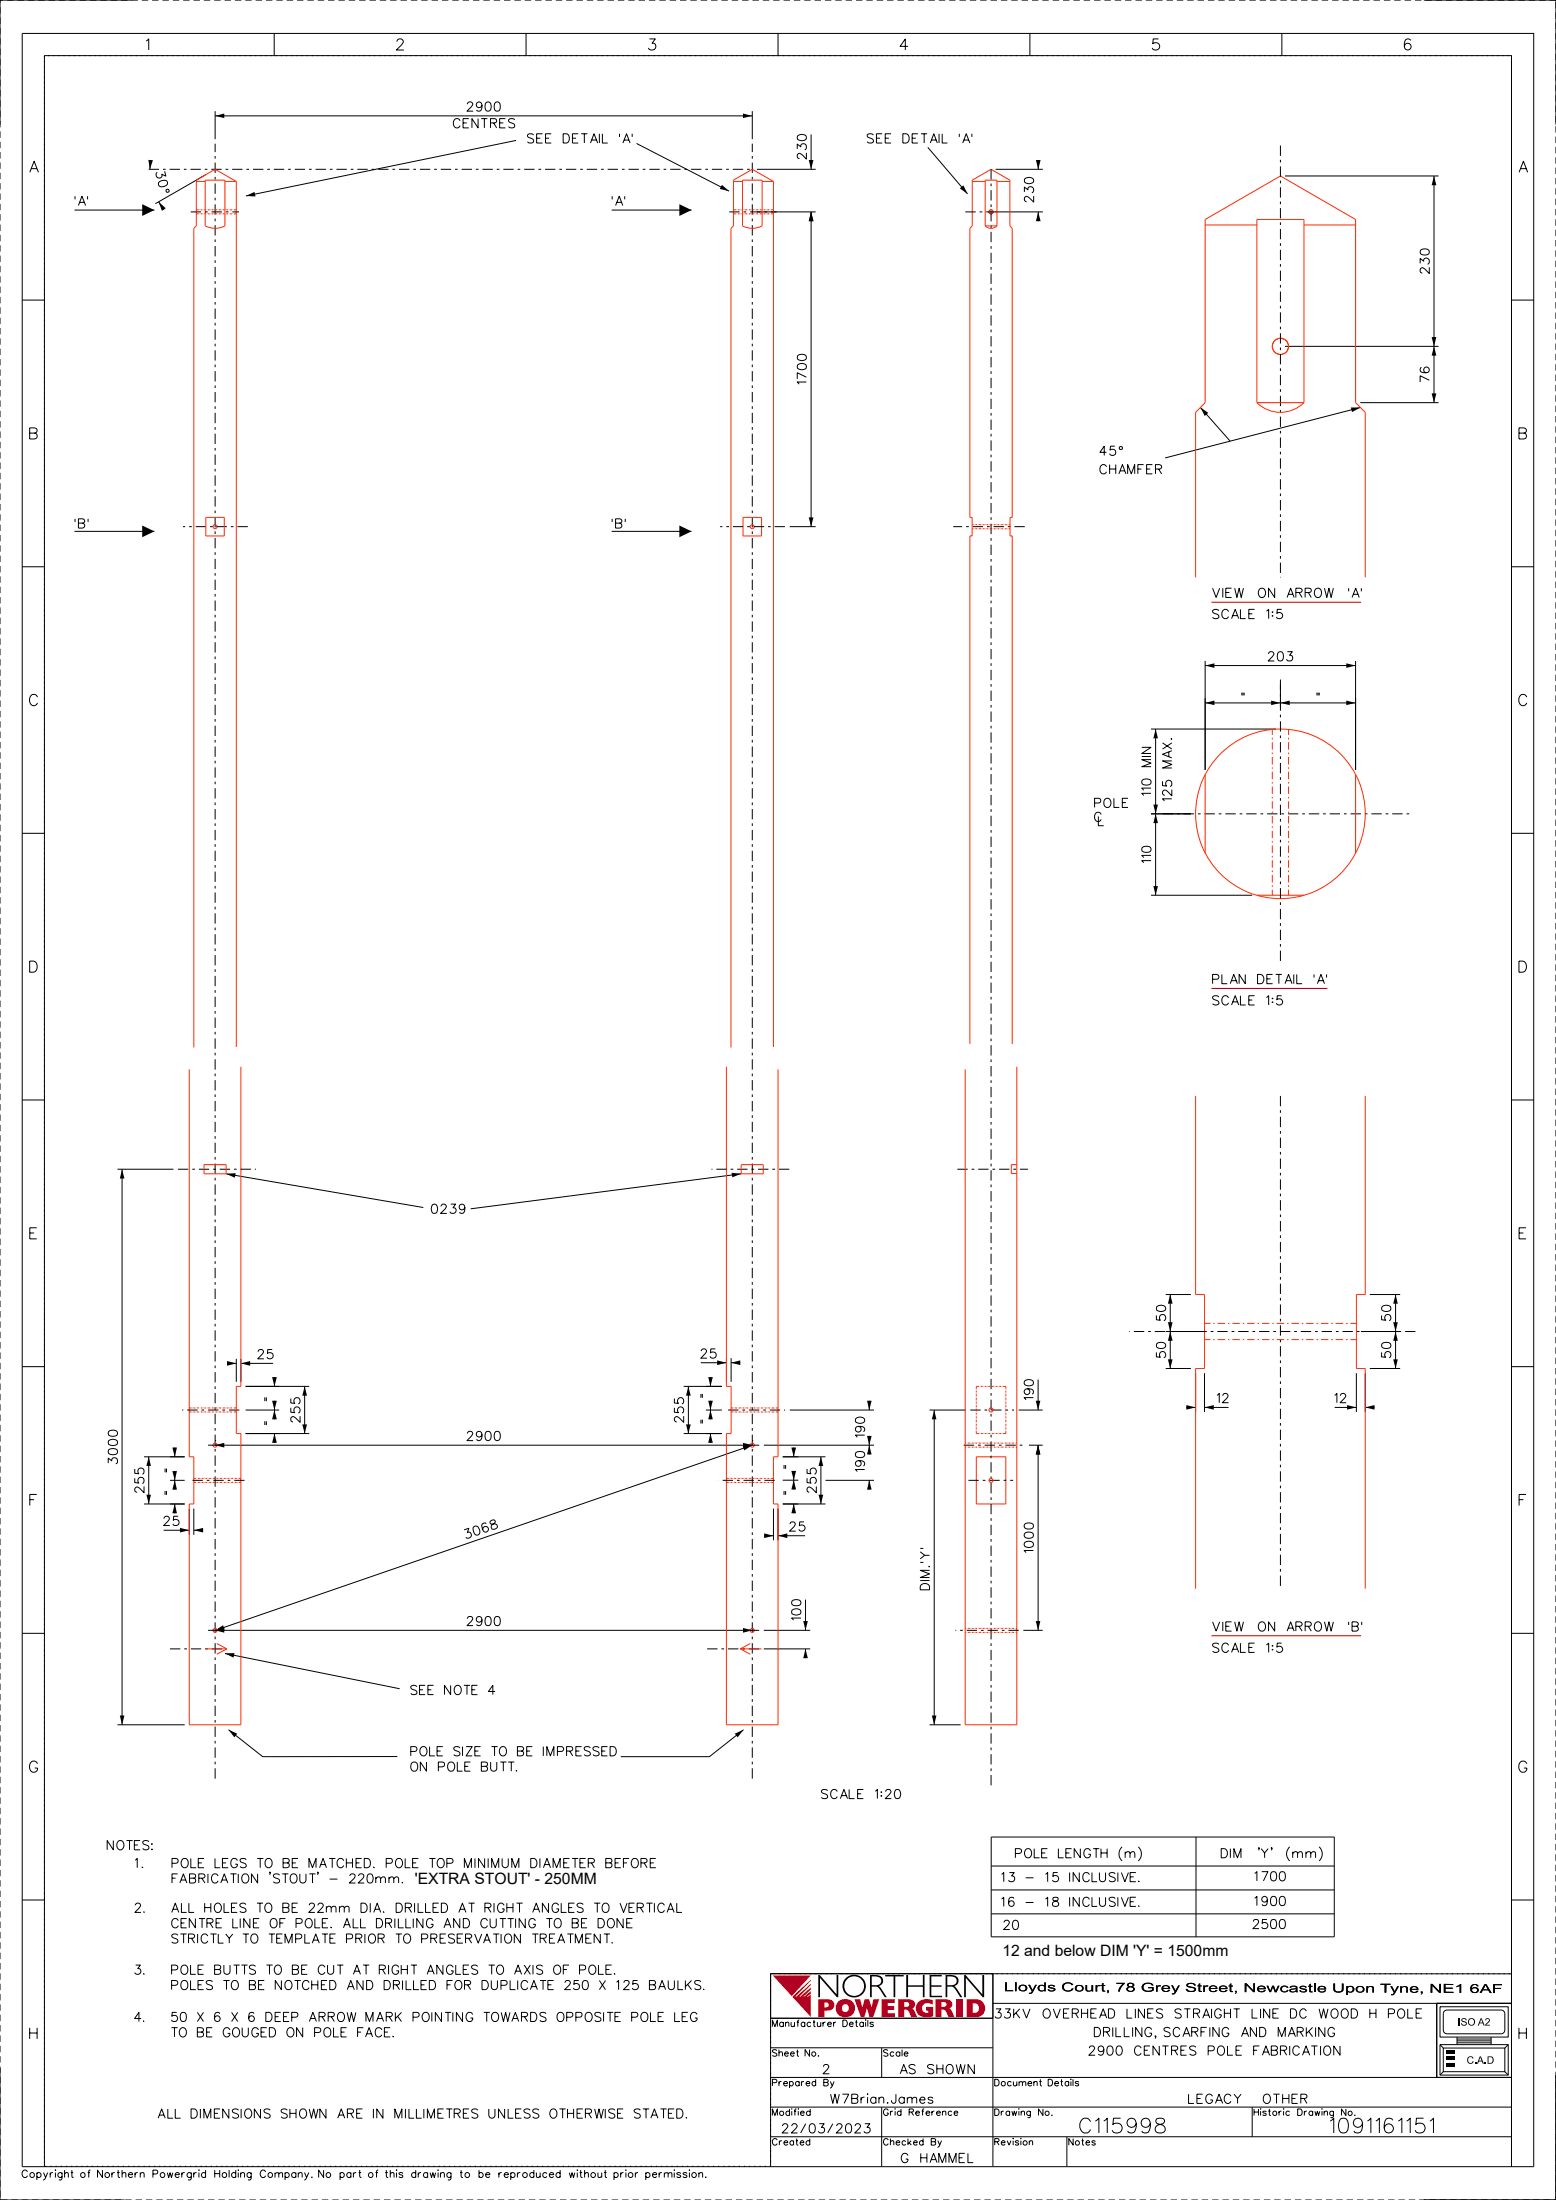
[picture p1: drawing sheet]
<svg xmlns="http://www.w3.org/2000/svg" width="420mm" height="594mm" viewBox="0 0 420 594" stroke-linecap="round" stroke-linejoin="round" font-family="sans-serif">
<g fill="none" stroke="#000" stroke-width=".27">
<path d="M6 9h408v576h-408zM35.7 0h-35.7v33.6M74 9v6M142 9v6M210 9v6M278 9v6M346 9v6M384.3 0h35.7v33.6M58.1 30v7.6M58.1 31.3h145M139.3 37.9l-72.9 15M171.8 38.7l25 12.9"/>
<path d="M203.1 30v7.6M218.9 36.3v9.4M250.4 39.8l10.8 12.5M20.1 56.7h21.6M40.6 43.2l-.1 2.5M42.8 54.5l1.4 2.1M55.5 47.2l-13.6 7.8M165.1 56.7h21.6M204.3 57.2h15.9M204.3 45.7h15.9M218.9 57.2v85M268.7 57.2h12.8"/>
<path d="M268.7 45.7h12.8M280.2 43.2v2.5M280.2 57.2v2.5M346.9 47.5h41.4M387.1 47.5v61.2M6 81h6M346.9 93.5h41.4M408 81h6M324 110l8 9.1M367.2 108.7h21.1M367.2 110l-52.7 13.6M6 153h6"/>
<path d="M20.1 143.5h21.6M165.1 143.5h21.6M213.1 142.2h7.1M408 153h6M325.3 178.5v29.4M325.3 179.7h40.6M365.9 178.5v29.4M310.7 196.8h33.6M311.9 196.8v44.9M325.3 189.8h40.6M345.6 184.7v6.3M310.7 219.7h10.8"/>
<path d="M6 225h6M408 225h6M310.7 241.7h27.3M6 297h6M408 297h6M31.7 315.7h15.1M32.9 315.7v150M61 316.9l53.3 9.1M200.1 316.9l-73.1 9.5M314.6 359.5h9.2M314.6 349.5h6.9M315.9 349.5v20"/>
<path d="M367.3 359.5h10.6M369.7 349.5h8.2M376.7 349.5v20M6 369h6M61.3 368.1h2.5M63.8 366.9v6.2M65 368.1h8.7M65 366.9v6.2M66.3 374.3h17.2M74.1 371.8v2.5M74.1 378.2v5M82.2 374.3v12.8"/>
<path d="M184.5 374.3h10.3M185.8 374.3v12.8M189.2 367.9h6.9M191.8 371.8v2.5M191.8 378.2v5M196.1 366.7v6.4M197.3 366.7v6.4M197.3 367.9h2.5M234.6 378.2v2.5M280.2 372.5v8.2M314.6 369.5h6.9M322.7 370.8v10.4"/>
<path d="M325.1 370.8v10.4M366.1 370.8v10.4M368.5 370.8v10.4M369.7 369.5h8.2M408 369h6M38.9 393.3h10.9M40.1 393.3v12.8M45.9 399.7h3.9M47.2 390.8v2.5M47.2 397.2v5M58.1 388.9h.1M58.1 390.2h145l-145 50"/>
<path d="M66.3 380.7h9.1M66.3 387.1h17.2M74.1 387.1v2.5M184.5 387.1h10.3M190.5 380.7h4.3M191.8 387.1v2.5M203 388.9h.1M203.4 391.4h.1M206.2 390.2h29.7M211.3 399.7h4.2M211.3 393.3h11.5M213.2 380.7h22.7"/>
<path d="M214.2 390.8v2.5M214.2 397.2v5M221.6 393.3v12.8M222.8 399.7h13.1M234.6 387.7v5M234.6 399.7v2.5M250.9 380.7h9.8M252.2 380.7v85M275 380.7h6.4M277.7 390.2h3.7M280.2 390.2v50M320.2 380h2.5"/>
<path d="M325.1 380h6.5M360.3 380h5.8M368.5 380h2.5M38.9 406.1h10.9M44.2 413.2h6.9M47.2 406.1v2.5M51.1 407.3v7.1M52.3 413.2h2.5M52.3 407.3v7.1M206.3 414.6h2.5M208.8 407.3v8.6M210 407.3v8.6"/>
<path d="M210 414.6h7.3M211.3 406.1h11.5M214.2 406.1v2.5M58.1 438.9v.1M203.1 438.9v.1M217.4 431.9v8.3M6 441h6M58.1 440.2h145M58.5 441.4h.1M60.7 446.4l47.2 9.6M206.2 440.2h12.5M206.2 445.2h12.5"/>
<path d="M217.4 445.2v2.5M276.2 440.2h5.2M408 441h6M31.7 465.7h18.1M61.7 467l9.2 7.3h36.3M200.7 467l-9.2 7.3h-23.9M250.9 465.7h8.4M267.5 496h92.7v27h-92.7zM302.9 498.6a2.62 2.62 0 0 0 0 3.9M307.3 498.6a2.62 2.62 0 0 1 0 3.9M322.8 496v27M340.4 499.1l.9 1.2 1-1.2"/>
<path d="M343.4 499h-.3h.3l-.3 .6M348.1 498.6a2.54 2.54 0 0 0 0 3.9M356.1 498.6a2.54 2.54 0 0 1 0 3.9M6 513h6M73 505.6h-.3l.1-.1 .2 .1-.3 .6M85.9 505.6h-.2l.1-.1 .1 .1-.2 .6M267.5 503.8h92.7M267.5 510.3h92.7M267.5 516.7h92.7M341.3 500.3v1.3M408 513h6M208 532.9h60v12h-60z"/>
<path d="M268 532.9v52M0 558.3v35.7h33.7M208 544.9h60M208 552.9h60M233.6 545.3v.2zM233.6 546v1.2M238 552.9v8M268 540.9h140M387.8 540.9h20.2v20h-20.2zM388.7 541.8h18.4v8.2h-18.4zM388.7 552.1h18.4v8.2h-18.4zM388.7 552.1l.9 .9"/>
<path d="M389.6 553h16.6v6.4h-16.6zM389.6 559.4l-.9 .9M389.9 543l.7-.3h14.6a1.02 1.02 0 0 1 1 1v4.4a1.02 1.02 0 0 1-1 1h-14.6a1.02 1.02 0 0 1-1-1v-4.4zM393.3 550v2.1M393.3 550.5h9.2M393.3 551.6h9.2M393.3 551h9.2M402.5 550v2.1M406.2 559.4l.9 .9M407.1 552.1l-.9 .9M208 560.9h200M208 568.9h200"/>
<path d="M208 576.9h200M213.7 569.3v.2zM213.7 570v1.2M215.5 569.3v.2zM215.5 570v1.2M234.2 565.3v.2zM234.2 566.2v1.7M238 568.9v16M241.5 569.4h.2zM241.6 570v1.2M273.5 577.3v.2zM273.5 578v1.2"/>
<path d="M274.9 569.4h.2zM275 570v1.2M275.6 577.3v.2zM275.6 578v1.2M288 576.9v8M289 561.4h.1zM289.1 562v1.2M338 568.9v8M340.3 569.3v.2zM340.3 570v1.2M346.5 569.3v.2zM346.5 570v1.2"/>
<path d="M356.7 569.4h.2zM356.8 570v1.2M420 560.3v33.7h-35.7M14.9 585.9h.2zM15 586.6v1.3M53.7 585.9v.1zM53.7 586.6v1.3M64.2 585.9h.2zM64.3 586.6v1.3M106.9 585.9h.2zM107 586.6v1.3M118.1 585.9h.2z"/>
<path d="M118.3 586.6v1.3M155.7 585.9h.2zM155.8 586.6v1.3M168.8 585.9h.2zM168.9 586.6v1.3M182 585.9v.1zM182 586.6v1.3M186 585.9h.2zM186.1 586.6v1.3M208 584.9v-52h200v52.1v-570h-396v570"/>
</g>
<g fill="#000">
<path d="M58.1 31.3l2.4-.7v1.3zM200.6 30.6l2.5 .7-2.5 .6zM38.4 55.1l3.3 1.6-3.3 1.6zM40 43.2h1.3l-.8 2.5zM42.8 54.5l1.9 1.7-1 .7zM66.4 52.9l2.3-1.1 .3 1.3zM183.4 55.1l3.3 1.6-3.3 1.6zM194.9 49.9l1.9 1.7-2.5-.6zM218.9 57.2l.7 2.5h-1.3zM218.3 43.2h1.3l-.7 2.5zM259.1 50.9l.9-.8 1.2 2.2zM280.2 57.2l.7 2.5h-1.3z"/>
<path d="M279.6 43.2h1.3l-.7 2.5zM387.1 47.5l.6 2.5h-1.3zM387.1 93.5l.6 2.5h-1.3zM386.4 91h1.3l-.6 2.5zM324 110l2.1 1.5-.9 .8zM364.6 110h2.6l-2.3 1.3zM386.4 106.2h1.3l-.6 2.5zM218.3 139.7h1.3l-.7 2.5zM38.4 141.9l3.3 1.6-3.3 1.6zM183.4 141.9l3.3 1.6-3.3 1.6zM363.4 179.1l2.5 .6-2.5 .6zM311.9 196.8l.7 2.5h-1.3z"/>
<path d="M325.3 189.8l2.5-.6v1.2zM325.3 179.7l2.5-.6v1.2zM343.1 189.2l2.5 .6-2.5 .6zM345.6 189.8l2.5-.6v1.2zM363.4 189.2l2.5 .6-2.5 .6zM311.3 217.2h1.3l-.7 2.5zM311.9 219.7l.7 2.5h-1.3zM311.3 239.2h1.3l-.7 2.5zM32.9 315.7l.7 2.5h-1.3zM61 316.9l2.6-.1-.2 1.2zM197.5 316.6l2.6 .3-2.4 1zM315.9 349.5l.6 2.5h-1.3z"/>
<path d="M315.2 357h1.3l-.6 2.5zM376.7 349.5l.6 2.5h-1.2zM376.1 357h1.2l-.6 2.5zM61.3 367.5l2.5 .6-2.5 .7zM65 368.1l2.5-.6v1.3zM73.4 378.2h1.3l-.6 2.5zM73.4 371.8h1.3l-.6 2.5zM82.2 374.3l.7 2.5h-1.3zM185.8 374.3l.6 2.5h-1.2zM191.2 378.2h1.2l-.6 2.5zM191.2 371.8h1.2l-.6 2.5zM193.6 367.3l2.5 .6-2.5 .7z"/>
<path d="M197.3 367.9l2.5-.6v1.3zM234 378.2h1.3l-.7 2.5zM279.6 378.2h1.2l-.6 2.5zM315.9 359.5l.6 2.5h-1.3zM315.2 367h1.3l-.6 2.5zM320.2 379.4l2.5 .6-2.5 .6zM363.6 379.4l2.5 .6-2.5 .6zM376.7 359.5l.6 2.5h-1.2zM376.1 367h1.2l-.6 2.5zM40.1 393.3l.6 2.5h-1.2zM46.5 397.2h1.3l-.6 2.5zM46.5 390.8h1.3l-.6 2.5z"/>
<path d="M58.1 390.2l2.4-.6v1.2zM74.1 387.1l.6 2.5h-1.3zM74.1 380.7l.6 2.5h-1.3zM81.6 384.6h1.3l-.7 2.5zM185.2 384.6h1.2l-.6 2.5zM191.8 387.1l.6 2.5h-1.2zM191.8 380.7l.6 2.5h-1.2zM200.5 390.4l2.6-.2-2.2 1.4zM200.6 389.6l2.5 .6-2.5 .6zM213.6 397.2h1.3l-.7 2.5zM213.6 390.8h1.3l-.7 2.5zM221.6 393.3l.6 2.5h-1.3z"/>
<path d="M234.6 390.2l.7 2.5h-1.3zM234 387.7h1.3l-.7 2.5zM252.2 380.7l.6 2.5h-1.3zM280.2 390.2l.6 2.5h-1.2zM325.1 380l2.5-.6v1.2zM368.5 380l2.5-.6v1.2zM39.5 403.6h1.2l-.6 2.5zM47.2 406.1l.6 2.5h-1.3zM47.2 399.7l.6 2.5h-1.3zM48.6 412.5l2.5 .7-2.5 .6zM52.3 413.2l2.5-.7v1.3zM206.3 414l2.5 .6-2.5 .7z"/>
<path d="M210 414.6l2.5-.6v1.3zM214.2 406.1l.7 2.5h-1.3zM214.2 399.7l.7 2.5h-1.3zM220.9 403.6h1.3l-.6 2.5zM234.6 399.7l.7 2.5h-1.3zM58.1 440.2l2.1-1.4 .4 1.2zM200.6 439.6l2.5 .6-2.5 .6zM216.8 437.7h1.3l-.7 2.5zM279.6 437.7h1.2l-.6 2.5zM58.1 440.2l2.4-.6v1.2zM60.7 446.4l2.6-.1-.3 1.3zM217.4 445.2l.7 2.5h-1.3z"/>
<path d="M32.3 463.2h1.3l-.7 2.5zM61.7 467l2.3 1.1-.7 1zM198.3 468.1l2.4-1.1-1.6 2.1zM251.5 463.2h1.3l-.6 2.5zM390.4 553.5h2.2v1h-2.2zM390.4 555.2h2.2v1h-2.2zM390.4 556.9h2.2v1h-2.2z"/>
</g>
<path d="M420 0h-420v594h420v-594" fill="none" stroke="#000" stroke-width=".27" stroke-dasharray="1.7 1.1" stroke-linecap="butt"/>
<path d="M327 162.6h40.4M327 266.9h31.3M327 441.7h40.4" fill="none" stroke="#b10024" stroke-width=".27"/>
<path d="M408 15v517.9h-200v52h-196v-569.9h396" fill="none" stroke="#000" stroke-width=".27" stroke-dasharray=".3 1.1" stroke-linecap="butt"/>
<g fill="none" stroke="#ff2800" stroke-width=".27">
<path d="M53 49h2.4M53 56.6h.7M53 57.7h.7M53.8 56.6h.1M53.8 57.7h.1M54.2 56.6h.4M54.2 57.7h.4M54.9 56.6h.1M54.9 57.7h.1M55.1 56.6h.5M55.1 57.7h.5M55.4 48.6h5.3v12.4a5.7 5.7 0 0 1-5.3 0z"/>
<path d="M55.8 56.6h.2M55.8 57.7h.2M56.1 56.6h.5M56.1 57.7h.5M56.8 56.6h.1M56.8 57.7h.1M57.1 56.6h.5M57.1 57.7h.5M57.8 56.6h.1M57.8 57.7h.1M58.1 56.6h.5M58.1 57.7h.5"/>
<path d="M58.8 56.6h.1M58.8 57.7h.1M59.1 56.6h.5M59.1 57.7h.5M59.8 56.6h.1M59.8 57.7h.1M60.1 56.6h.5M60.1 57.7h.5M60.7 49h3.1M60.8 56.6h.1M60.8 57.7h.1M61.1 56.6h.5"/>
<path d="M61.1 57.7h.5M61.8 56.6h.1M61.8 57.7h.1M62.1 56.6h.5M62.1 57.7h.5M62.8 56.6h.1M62.8 57.7h.1M63.1 56.6h.7M63.1 57.7h.7M63.8 49v233.7M63.8 49l-5.7-3.3-5.1 2.9v12.4l-.7 .7v221.1M198 49h2.4"/>
<path d="M198 56.6h.6M198 57.7h.6M198.8 56.6h.1M198.8 57.7h.1M199.1 56.6h.5M199.1 57.7h.5M199.8 56.6h.2M199.8 57.7h.2M200.1 56.6h.5M200.1 57.7h.5M200.4 48.6h5.3v12.4a5.6 5.6 0 0 1-5.3 0zM200.8 56.6h.1"/>
<path d="M200.8 57.7h.1M201.1 56.6h.5M201.1 57.7h.5M201.8 56.6h.1M201.8 57.7h.1M202.1 56.6h.5M202.1 57.7h.5M202.8 56.6h.1M202.8 57.7h.1M203.1 56.6h.5M203.1 57.7h.5M203.8 56.6h.1"/>
<path d="M203.8 57.7h.1M204.1 56.6h.5M204.1 57.7h.5M204.8 56.6h.1M204.8 57.7h.1M205.1 56.6h.5M205.1 57.7h.5M205.7 49h3.1M205.8 56.6h.1M205.8 57.7h.1M206.1 56.6h.5M206.1 57.7h.5"/>
<path d="M206.8 56.6h.1M206.8 57.7h.1M207.1 56.6h.5M207.1 57.7h.5M207.8 56.6h.1M207.8 57.7h.1M208.1 56.6h.7M208.1 57.7h.7M208.8 49l-5.7-3.3-5.1 2.9v12.4l-.7 .7v221.1M208.8 49v233.7M262.4 49h3.5M269.1 49h3.5"/>
<path d="M265.9 61a2.22 2.22 0 0 0 3.2 0M265.9 61v-12.4h3.2v12.4M265.9 61h3.2M325.3 60.7h14M352 60.7h13.9M339.3 108.7a9 9 0 0 0 12.7 0M339.3 108.7h12.7M339.3 108.7v-49.4h12.7v49.4M55.6 139.7h4.9v5h-4.9zM200.6 139.7h5v5h-5zM262.4 141.7h.4M262.4 142.8h.4"/>
<path d="M263 141.7h.1M263 142.8h.1M263.3 141.7h.5M263.3 142.8h.5M264 141.7h.1M264 142.8h.1M264.3 141.7h.5M264.3 142.8h.5M265 141.7h.1M265 142.8h.1M265.3 141.7h.5M265.3 142.8h.5"/>
<path d="M266 141.7h.1M266 142.8h.1M266.3 141.7h.5M266.3 142.8h.5M266.9 141.7h.2M266.9 142.8h.2M267.3 141.7h.5M267.3 142.8h.5M268 141.7h.1M268 142.8h.1M268.3 141.7h.4M268.3 142.8h.4"/>
<path d="M269 141.7h.1M269 142.8h.1M269.2 141.7h.5M269.2 142.8h.5M269.9 141.7h.2M269.9 142.8h.2M270.3 141.7h.5M270.3 142.8h.5M270.9 141.7h.1M270.9 142.8h.1M271.3 141.7h.4M271.3 142.8h.4"/>
<path d="M271.9 141.7h.1M271.9 142.8h.1M272.2 141.7h.4M272.2 142.8h.4M322.7 155.9v-44.6l2.6-2.6v-49.4l20.3-11.8 20.3 11.8v49.4l2.6 2.6v44.6M343.4 196.9v1.5M343.4 199.2v.4M347.8 196.9v1.5M347.8 199.2v.4M325.3 209.1v21.2M343.4 200.4v2M343.4 203.2v.4"/>
<path d="M343.4 204.4v2M343.4 207.2v.4M343.4 208.4v2M343.4 211.2v.4M343.4 212.4v1.9M343.4 215.2v.3M343.4 216.4v1.9M343.4 219.1v.4M347.8 200.4v2M347.8 203.2v.4M347.8 204.4v2M347.8 207.2v.4"/>
<path d="M347.8 208.4v2M347.8 211.2v.4M347.8 212.4v1.9M347.8 215.2v.3M347.8 216.4v1.9M347.8 219.1v.4M365.9 209.1v21.2M343.4 220.3v2M343.4 223.1v.4M343.4 224.3v2M343.4 227.1v.4M343.4 228.3v2"/>
<path d="M343.4 231.1v.4M343.4 232.3v2M343.4 235v.5M343.4 236.2v2.1M343.4 239v.5M347.8 220.3v2M347.8 223.1v.4M347.8 224.3v2M347.8 227.1v.4M347.8 228.3v2M347.8 231.1v.4M347.8 232.3v2"/>
<path d="M347.8 235v.5M347.8 236.2v2.1M347.8 239v.5M339.3 241.7h12.7M343.4 240.2v1.5M347.8 240.2v1.5M65 288v86.3h-1.2v12.8h1.2v78.6h-13.9v-59.6h1.2v-12.8h-1.2v-104.6M196.1 288v86.3h1.2v12.8h-1.2v78.6h13.9v-59.6h-1.2v-12.8h1.2v-104.6M261.8 281.9v-137.2h.6v-5h-.6v-78l.6-.7v-12.4l5.1-2.9 5.1 2.9v12.4l.6 .7v78h-.6v5h.6v137.2M274.5 288v177.7h-14v-177M322.7 295.9v53.6h2.4v20h-2.4v59.4M368.5 295.9v53.6h-2.4v20h2.4v59.4"/>
<path d="M55.1 314.5h5.9v2.4h-5.9zM200.1 314.5h5.9v2.4h-5.9zM274.5 314.5h-1.5v2.4h1.5M325.1 357.3h1.6M327.5 357.3h.4M328.7 357.3h2M331.5 357.3h.4M332.7 357.3h1.9M335.5 357.3h.3M336.7 357.3h1.9M339.4 357.3h.4M340.6 357.3h2"/>
<path d="M343.4 357.3h.4M344.6 357.3h2M347.4 357.3h.4M348.6 357.3h2M351.4 357.3h.4M352.6 357.3h2M355.4 357.3h.4M356.6 357.3h2M359.3 357.3h.5M360.5 357.3h2M363.3 357.3h.4M364.5 357.3h1.6"/>
<path d="M263.5 375.2v.1M263.5 375.5v.5M263.5 376.2v.1M263.5 376.5v.5M263.5 377.1v.2M263.5 377.5v.5M263.5 378.2v.1M263.5 378.5v.4M263.5 379.2v.1M263.5 379.4v.6M264.3 374.3h-.8v.7M264.5 374.3h.1"/>
<path d="M264.8 374.3h.5M265.5 374.3h.1M265.8 374.3h.5M266.5 374.3h.1M266.8 374.3h.5M267.4 374.3h.1M267.8 374.3h.5M268.5 374.3h.1M268.7 374.3h.5M269.5 374.3h.1M269.7 374.3h.6M270.4 374.3h.1"/>
<path d="M270.8 374.3h.7v.7M271.5 375.2v.1M271.5 375.5v.5M271.5 376.2v.1M271.5 376.5v.5M271.5 377.1v.2M271.5 377.5v.5M271.5 378.2v.1M271.5 378.5v.4M271.5 379.2v.1M271.5 379.4v.6M325.1 361.7h1.6"/>
<path d="M327.5 361.7h.4M328.7 361.7h2M331.5 361.7h.4M332.7 361.7h1.9M335.5 361.7h.3M336.7 361.7h1.9M339.4 361.7h.4M340.6 361.7h2M343.4 361.7h.4M344.6 361.7h2M347.4 361.7h.4M348.6 361.7h2"/>
<path d="M351.4 361.7h.4M352.6 361.7h2M355.4 361.7h.4M356.6 361.7h2M359.3 361.7h.5M360.5 361.7h2M363.3 361.7h.4M364.5 361.7h1.6M51.1 381.2h.6M51.1 380.1h.6M51.9 381.2h.1M51.9 380.1h.1"/>
<path d="M52.2 381.2h.5M52.2 380.1h.5M52.3 399.2h.7M52.9 381.2h.1M52.9 380.1h.1M53.2 399.2h.1M53.2 381.2h.5M53.2 380.1h.5M53.4 399.2h.5M53.9 381.2h.1M53.9 380.1h.1M54.2 399.2h.1"/>
<path d="M54.2 381.2h.5M54.2 380.1h.5M54.4 399.2h.5M54.9 381.2h.1M54.9 380.1h.1M55.1 399.2h.1M55.2 381.2h.5M55.2 380.1h.5M55.5 399.2h.5M55.9 381.2h.1M55.9 380.1h.1M56.1 399.2h.1"/>
<path d="M56.2 381.2h.5M56.2 380.1h.5M56.4 399.2h.5M56.9 381.2h.1M56.9 380.1h.1M57.1 399.2h.1M57.2 381.2h.5M57.2 380.1h.5M57.4 399.2h.5M57.9 381.2h.1M57.9 380.1h.1M58.1 399.2h.1"/>
<path d="M58.2 381.2h.5M58.2 380.1h.5M58.4 399.2h.5M58.9 381.2h.1M58.9 380.1h.1M59.1 399.2h.1M59.2 381.2h.5M59.2 380.1h.5M59.4 399.2h.5M59.9 381.2h.1M59.9 380.1h.1M60.1 399.2h.1"/>
<path d="M60.1 381.2h.6M60.1 380.1h.6M60.4 399.2h.5M60.9 381.2h.1M60.9 380.1h.1M61.1 399.2h.1M61.2 381.2h.5M61.2 380.1h.5M61.4 399.2h.5M61.8 381.2h.1M61.8 380.1h.1M62.1 399.2h.1"/>
<path d="M62.2 381.2h.5M62.2 380.1h.5M62.4 399.2h.5M62.9 381.2h.1M62.9 380.1h.1M63.1 399.2h.1M63.1 381.2h.7M63.1 380.1h.7M63.4 399.2h.5M64.1 399.2h.1M64.4 399.2h.6M196.1 399.2h.6"/>
<path d="M196.9 399.2h.1M197.2 399.2h.5M197.3 381.2h.6M197.3 380.1h.6M197.9 399.2h.1M198.2 381.2h.1M198.2 380.1h.1M198.2 399.2h.5M198.4 381.2h.5M198.4 380.1h.5M198.9 399.2h.1M199.1 381.2h.1"/>
<path d="M199.1 380.1h.1M199.2 399.2h.5M199.4 381.2h.6M199.4 380.1h.6M199.9 399.2h.1M200.1 381.2h.1M200.1 380.1h.1M200.2 399.2h.5M200.4 381.2h.5M200.4 380.1h.5M200.9 399.2h.1M201.1 381.2h.1"/>
<path d="M201.1 380.1h.1M201.2 399.2h.5M201.4 381.2h.5M201.4 380.1h.5M201.9 399.2h.1M202.1 381.2h.1M202.1 380.1h.1M202.2 399.2h.5M202.4 381.2h.5M202.4 380.1h.5M202.9 399.2h.1M203.1 381.2h.1"/>
<path d="M203.1 380.1h.1M203.2 399.2h.5M203.4 381.2h.5M203.4 380.1h.5M203.9 399.2h.1M204.1 381.2h.1M204.1 380.1h.1M204.2 399.2h.4M204.4 381.2h.5M204.4 380.1h.5M204.9 399.2h.1M205.1 381.2h.1"/>
<path d="M205.1 380.1h.1M205.2 399.2h.5M205.4 381.2h.5M205.4 380.1h.5M205.8 399.2h.2M206.1 381.2h.1M206.1 380.1h.1M206.2 399.2h.5M206.4 381.2h.5M206.4 380.1h.5M206.9 399.2h.1M207.1 381.2h.1"/>
<path d="M207.1 380.1h.1M207.2 399.2h.4M207.4 381.2h.5M207.4 380.1h.5M207.9 399.2h.1M208.1 381.2h.1M208.1 380.1h.1M208.1 399.2h.7M208.4 381.2h.5M208.4 380.1h.5M209.1 381.2h.1M209.1 380.1h.1"/>
<path d="M209.4 381.2h.6M209.4 380.1h.6M260.5 389.6h.3M260.5 390.7h.3M261 389.6h.1M261 390.7h.1M261.3 389.6h.5M261.3 390.7h.5M262 389.6h.1M262 390.7h.1M262.3 389.6h.5M262.3 390.7h.5"/>
<path d="M263 389.6h.1M263 390.7h.1M263.3 389.6h.5M263.3 390.7h.5M263.5 393.3h8v12.8h-8zM263.5 386.4v.7h.8M263.5 380.1v.2M263.5 380.5v.5M263.5 381.1v.1M263.5 381.5v.4M263.5 382.2h.1M263.5 382.4v.5"/>
<path d="M263.5 383.1v.2M263.5 383.4v.5M263.5 384.1v.1M263.5 384.5v.4M263.5 385.1v.1M263.5 385.4v.5M263.5 386.1v.1M264 389.6h.1M264 390.7h.1M264.3 389.6h.5M264.3 390.7h.5M264.5 387.1h.1"/>
<path d="M264.8 387.1h.5M265 389.6h.1M265 390.7h.1M265.3 389.6h.5M265.3 390.7h.5M265.5 387.1h.1M265.8 387.1h.5M266 389.6h.1M266 390.7h.1M266.3 389.6h.5M266.3 390.7h.5M266.5 387.1h.1"/>
<path d="M266.8 387.1h.5M266.9 389.6h.2M266.9 390.7h.2M267.3 389.6h.5M267.3 390.7h.5M267.4 387.1h.1M267.8 387.1h.5M268 389.6h.1M268 390.7h.1M268.3 389.6h.4M268.3 390.7h.4M268.5 387.1h.1"/>
<path d="M268.7 387.1h.5M269 389.6h.1M269 390.7h.1M269.2 389.6h.5M269.2 390.7h.5M269.5 387.1h.1M269.7 387.1h.6M269.9 389.6h.2M269.9 390.7h.2M270.3 389.6h.5M270.3 390.7h.5M270.4 387.1h.1"/>
<path d="M270.9 389.6h.1M270.9 390.7h.1M271.3 389.6h.4M271.3 390.7h.4M271.5 386.4v.7h-.7M271.5 380.1v.2M271.5 380.5v.5M271.5 381.1v.1M271.5 381.5v.4M271.5 382.2h.1M271.5 382.4v.5M271.5 383.1v.2"/>
<path d="M271.5 383.4v.5M271.5 384.1v.1M271.5 384.5v.4M271.5 385.1v.1M271.5 385.4v.5M271.5 386.1v.1M271.9 389.6h.1M271.9 390.7h.1M272.2 389.6h.5M272.2 390.7h.5M272.9 389.6h.2M272.9 390.7h.2"/>
<path d="M273.2 389.6h.5M273.2 390.7h.5M273.9 389.6h.1M273.9 390.7h.1M274.2 389.6h.3M274.2 390.7h.3M52.3 400.3h.7M53.2 400.3h.1M53.4 400.3h.5M54.2 400.3h.1M54.4 400.3h.5M55.1 400.3h.1"/>
<path d="M55.5 400.3h.5M56.1 400.3h.1M56.4 400.3h.5M57.1 400.3h.1M57.4 400.3h.5M58.1 400.3h.1M58.4 400.3h.5M59.1 400.3h.1M59.4 400.3h.5M60.1 400.3h.1M60.4 400.3h.5M61.1 400.3h.1"/>
<path d="M61.4 400.3h.5M62.1 400.3h.1M62.4 400.3h.5M63.1 400.3h.1M63.4 400.3h.5M64.1 400.3h.1M64.4 400.3h.6M196.1 400.3h.6M196.9 400.3h.1M197.2 400.3h.5M197.9 400.3h.1M198.2 400.3h.5"/>
<path d="M198.9 400.3h.1M199.2 400.3h.5M199.9 400.3h.1M200.2 400.3h.5M200.9 400.3h.1M201.2 400.3h.5M201.9 400.3h.1M202.2 400.3h.5M202.9 400.3h.1M203.2 400.3h.5M203.9 400.3h.1M204.2 400.3h.4"/>
<path d="M204.9 400.3h.1M205.2 400.3h.5M205.8 400.3h.2M206.2 400.3h.5M206.9 400.3h.1M207.2 400.3h.4M207.9 400.3h.1M208.1 400.3h.7M260.5 439.7h.3M261 439.7h.1M261.3 439.7h.5M262 439.7h.1"/>
<path d="M262.3 439.7h.5M263 439.7h.1M263.3 439.7h.5M264 439.7h.1M264.3 439.7h.5M265 439.7h.1M265.3 439.7h.5M266 439.7h.1M266.3 439.7h.5M266.9 439.7h.2M267.3 439.7h.5M268 439.7h.1"/>
<path d="M268.3 439.7h.4M269 439.7h.1M269.2 439.7h.5M269.9 439.7h.2M270.3 439.7h.5M270.9 439.7h.1M271.3 439.7h.4M271.9 439.7h.1M272.2 439.7h.5M272.9 439.7h.2M273.2 439.7h.5M273.9 439.7h.1"/>
<path d="M274.2 439.7h.3M55.5 445.2h5.7M58.5 443.8l2.7 1.4M61.2 445.2l-2.7 1.4M199.8 445.2h5.7M199.8 445.2l2.7 1.4M202.5 443.8l-2.7 1.4M260.5 440.8h.3M261 440.8h.1M261.3 440.8h.5M262 440.8h.1M262.3 440.8h.5"/>
<path d="M263 440.8h.1M263.3 440.8h.5M264 440.8h.1M264.3 440.8h.5M265 440.8h.1M265.3 440.8h.5M266 440.8h.1M266.3 440.8h.5M266.9 440.8h.2M267.3 440.8h.5M268 440.8h.1M268.3 440.8h.4"/>
<path d="M269 440.8h.1M269.2 440.8h.5M269.9 440.8h.2M270.3 440.8h.5M270.9 440.8h.1M271.3 440.8h.4M271.9 440.8h.1M272.2 440.8h.5M272.9 440.8h.2M273.2 440.8h.5M273.9 440.8h.1M274.2 440.8h.3"/>
<circle cx="267.5" cy="57.2" r=".54"/>
<circle cx="345.6" cy="93.5" r="2.19"/>
<circle cx="58.1" cy="142.2" r=".54"/>
<circle cx="203" cy="142.2" r=".54"/>
<circle cx="345.6" cy="219.7" r="22.9"/>
<circle cx="58" cy="390.2" r=".55"/>
<circle cx="203" cy="390.2" r=".55"/>
<circle cx="267.5" cy="380.7" r=".54"/>
<circle cx="267.5" cy="399.7" r=".54"/>
<circle cx="58.1" cy="440.2" r=".54"/>
<circle cx="203" cy="440.2" r=".55"/>
</g>
<g fill="none" stroke="#000" stroke-width=".27" stroke-dasharray="2.8 1.1 .7 1.1" stroke-linecap="butt">
<path d="M345.6 39.3v116.6M40.1 45.7h163M51.5 57.2h13M196.8 57.2h12.8M260.6 57.2h9.2M267.5 45.7v436.6M66.9 142.2h-17.5M211.9 142.2h-17.5M276.6 142.2h-19.3M345.6 183.5v76M313.9 219.7h67.2M345.6 295.9v133"/>
<path d="M48 315.7h21.1M213 315.7h-20.9M258.4 315.7h19.1M382.1 359.5h-77.3M52 399.7h15.1M56.2 390.2h3.6M64.6 380.7h-15.4M196.5 380.7h15.4M204.9 390.2h-3.6M209.1 399.7h-15.1M260.1 390.2h16.4M261.4 399.7h12.1"/>
<path d="M261.9 380.7h11.8M56.2 440.2h3.6M59.9 445.2h-14.9M204.9 440.2h-3.6M204.9 445.2h-14.9M275 440.2h-17.1M58.1 480.2v-441.4M203.1 480.2v-441.4"/>
</g>
<g fill="#b10024">
<path d="M208.6 533.4h10.3l-5.2 5.6z"/>
<path d="M213.9 539.1l5-4.6v.3l-4.2 4.3h.2l4-3.5v.4l-3.1 3.1 3.1-2.5v.6l-2 1.9 2-1.5v.7l-1.1 .8 1.1-.6v6.1z" fill-rule="evenodd"/>
</g>
<text font-size="6" x="220.2" y="539.2">NORTHERN</text>
<text font-size="4.8" fill="#b10024" x="220.4" y="544.6">POWERGRID</text>
<g font-size="4.2">
<text x="112" y="508.7">'EXTRA STOUT' - 250MM</text>
<text x="270.6" y="528.2">12 and below DIM 'Y' = 1500mm</text>
</g>
<g font-size="4">
<text x="291.5" y="575.9">C115998</text>
<text x="359.1" y="575.9">1091161151</text>
</g>
<g font-size="3">
<text x="39.4" y="13.5">1</text>
<text x="107" y="13.5">2</text>
<text x="175" y="13.5">3</text>
<text x="243" y="13.5">4</text>
<text x="311" y="13.5">5</text>
<text x="379" y="13.5">6</text>
<text x="8.1" y="46.5">A</text>
<text x="410" y="46.5">A</text>
<text x="8" y="118.5">B</text>
<text x="410" y="118.5">B</text>
<text x="8" y="190.5">C</text>
<text x="409.9" y="190.5">C</text>
<text x="8" y="262.5">D</text>
<text x="410" y="262.5">D</text>
<text x="8.1" y="334.5">E</text>
<text x="410" y="334.5">E</text>
<text x="8.1" y="406.5">F</text>
<text x="410" y="406.5">F</text>
<text x="8" y="478.5">G</text>
<text x="409.9" y="478.5">G</text>
<text x="8" y="550.5">H</text>
<text x="410" y="550.5">H</text>
</g>
<g font-size="2.5">
<text x="122.4" y="34.5">CENTRES</text>
<text x="126" y="30">2900</text>
<text x="142.4" y="38.6">SEE DETAIL 'A'</text>
<text x="234.1" y="38.6">SEE DETAIL 'A'</text>
<text x="42" y="46.6" transform="rotate(76 42 46.6)">3</text>
<text x="217.7" y="43" transform="rotate(-90 217.7 43)">230</text>
<text x="42.6" y="49.1" transform="rotate(76 42.6 49.1)">0 °</text>
<text x="20.1" y="55.5">'A'</text>
<text x="165.1" y="55.5">'A'</text>
<text x="279" y="54.6" transform="rotate(-90 279 54.6)">230</text>
<text x="385.8" y="73.8" transform="rotate(-90 385.8 73.8)">230</text>
<text x="217.7" y="103.7" transform="rotate(-90 217.7 103.7)">1700</text>
<text x="385.8" y="103.2" transform="rotate(-90 385.8 103.2)">76</text>
<text x="296.9" y="123">45°</text>
<text x="296.9" y="128">CHAMFER</text>
<text x="20.1" y="142.6">'B'</text>
<text x="165.1" y="142.6">'B'</text>
<text x="327.3" y="161.3">VIEW ON ARROW 'A'</text>
<text x="327.3" y="167">SCALE 1:5</text>
<text x="342.3" y="178.5">203</text>
<text x="334.9" y="188.5">=</text>
<text x="355.2" y="188.5">=</text>
<text x="310.7" y="214.8" transform="rotate(-90 310.7 214.8)">110 MIN</text>
<text x="295.4" y="218">POLE</text>
<text x="295.4" y="221.8">C</text>
<text x="316.3" y="216.3" transform="rotate(-90 316.3 216.3)">125 MAX.</text>
<text x="296.5" y="223">L</text>
<text x="310.7" y="233" transform="rotate(-90 310.7 233)">110</text>
<text x="327.3" y="265.6">PLAN DETAIL 'A'</text>
<text x="327.3" y="271.3">SCALE 1:5</text>
<text x="116.4" y="327.6">0239</text>
<text x="314.6" y="356.6" transform="rotate(-90 314.6 356.6)">50</text>
<text x="375.4" y="356.6" transform="rotate(-90 375.4 356.6)">50</text>
<text x="69.6" y="366.9">25</text>
<text x="189.2" y="366.7">25</text>
<text x="314.6" y="366.6" transform="rotate(-90 314.6 366.6)">50</text>
<text x="375.4" y="366.6" transform="rotate(-90 375.4 366.6)">50</text>
<text x="190.5" y="377.5" transform="rotate(-90 190.5 377.5)">=</text>
<text x="278.9" y="377.9" transform="rotate(-90 278.9 377.9)">190</text>
<text x="72.8" y="378.4" transform="rotate(-90 72.8 378.4)">=</text>
<text x="328.5" y="378.7">12</text>
<text x="360.3" y="378.7">12</text>
<text x="72.8" y="384.9" transform="rotate(-90 72.8 384.9)">=</text>
<text x="81" y="384" transform="rotate(-90 81 384)">255</text>
<text x="126" y="388.9">2900</text>
<text x="184.6" y="384" transform="rotate(-90 184.6 384)">255</text>
<text x="190.5" y="384.4" transform="rotate(-90 190.5 384.4)">=</text>
<text x="233.4" y="388.1" transform="rotate(-90 233.4 388.1)">190</text>
<text x="31.7" y="395.3" transform="rotate(-90 31.7 395.3)">3000</text>
<text x="45.9" y="397.6" transform="rotate(-90 45.9 397.6)">=</text>
<text x="213" y="396.7" transform="rotate(-90 213 396.7)">=</text>
<text x="233.4" y="397.3" transform="rotate(-90 233.4 397.3)">190</text>
<text x="38.9" y="403" transform="rotate(-90 38.9 403)">255</text>
<text x="45.9" y="403.7" transform="rotate(-90 45.9 403.7)">=</text>
<text x="213" y="403.7" transform="rotate(-90 213 403.7)">=</text>
<text x="220.3" y="403" transform="rotate(-90 220.3 403)">255</text>
<text x="44.2" y="411.9">25</text>
<text x="130.6" y="413.9" transform="rotate(-19 130.6 413.9)">6</text>
<text x="132.8" y="413.1" transform="rotate(-19 132.8 413.1)">8</text>
<text x="213.1" y="413.4">25</text>
<text x="125.9" y="415.5" transform="rotate(-19 125.9 415.5)">3</text>
<text x="128.2" y="414.7" transform="rotate(-19 128.2 414.7)">0</text>
<text x="278.9" y="419.2" transform="rotate(-90 278.9 419.2)">1000</text>
<text x="250.9" y="429.2" transform="rotate(-90 250.9 429.2)">DIM.'Y'</text>
<text x="216.2" y="437.4" transform="rotate(-90 216.2 437.4)">100</text>
<text x="126" y="438.9">2900</text>
<text x="327.3" y="440.4">VIEW ON ARROW 'B'</text>
<text x="327.3" y="446.1">SCALE 1:5</text>
<text x="110.9" y="457.5">SEE NOTE 4</text>
<text x="110.9" y="478.2">ON POLE BUTT.</text>
<text x="110.9" y="474.1">POLE SIZE TO BE IMPRESSED</text>
<text x="221.7" y="485.6">SCALE 1:20</text>
<text x="28.9" y="499.4">NOTES:</text>
<text x="274.1" y="501.6">POLE LENGTH (m)</text>
<text x="329.6" y="501.6">DIM</text>
<text x="339.7" y="499.1">,</text>
<text x="347.6" y="501.6">(mm)</text>
<text x="36.5" y="504.3">1.</text>
<text x="46.4" y="508.4">FABRICATION 'STOUT' - 220mm.</text>
<text x="46.4" y="504.3">POLE LEGS TO BE MATCHED. POLE TOP MINIMUM DIAMETER BEFORE</text>
<text x="270.3" y="508.1">13 - 15 INCLUSIVE.</text>
<text x="338.7" y="507.8">1700</text>
<text x="270.3" y="514.7">16 - 18 INCLUSIVE.</text>
<text x="338.7" y="514.5">1900</text>
<text x="36.4" y="516.4">2.</text>
<text x="46.4" y="520.5">CENTRE LINE OF POLE. ALL DRILLING AND CUTTING TO BE DONE</text>
<text x="46.4" y="516.4">ALL HOLES TO BE 22mm DIA. DRILLED AT RIGHT ANGLES TO VERTICAL</text>
<text x="270.9" y="521">20</text>
<text x="338.2" y="520.7">2500</text>
<text x="46.4" y="524.7">STRICTLY TO TEMPLATE PRIOR TO PRESERVATION TREATMENT.</text>
<text x="36.4" y="533.1">3.</text>
<text x="46.3" y="533.1">POLE BUTTS TO BE CUT AT RIGHT ANGLES TO AXIS OF POLE.</text>
<text x="46.3" y="537.2">POLES TO BE NOTCHED AND DRILLED FOR DUPLICATE 250 X 125 BAULKS.</text>
<text x="36.3" y="545.8">4.</text>
<text x="46.3" y="545.8">50 X 6 X 6 DEEP ARROW MARK POINTING TOWARDS OPPOSITE POLE LEG</text>
<text x="268.6" y="544.9">33KV OVERHEAD LINES STRAIGHT LINE DC WOOD H POLE</text>
<text x="46.3" y="550">TO BE GOUGED ON POLE FACE.</text>
<text x="295.4" y="549.9">DRILLING, SCARFING AND MARKING</text>
<text x="293.9" y="554.9">2900 CENTRES POLE FABRICATION</text>
<text x="222.2" y="559.9">2</text>
<text x="243" y="559.9">AS SHOWN</text>
<text x="224.2" y="567.9">W7Brian.James</text>
<text x="320.8" y="567.9">LEGACY</text>
<text x="341" y="567.9">OTHER</text>
<text x="42.7" y="571.9">ALL DIMENSIONS SHOWN ARE IN MILLIMETRES UNLESS OTHERWISE STATED.</text>
<text x="211.1" y="575.9">22/03/2023</text>
<text x="243.3" y="583.9">G HAMMEL</text>
</g>
<text font-size="2.4" x="270.9" y="537.6">Lloyds Court, 78 Grey Street, Newcastle Upon Tyne, NE1 6AF</text>
<g font-size="2">
<text x="393.5" y="546.9">ISO A2</text>
<text x="395.9" y="557.2">C.A.D</text>
<text x="6" y="587.9">Copyright of Northern Powergrid Holding Company. No part of this drawing to be reproduced without prior permission.</text>
</g>
<g font-size="1.8">
<text x="208.5" y="547.2">Manufacturer Details</text>
<text x="208.5" y="555.2">Sheet No.</text>
<text x="238.5" y="555.2">Scale</text>
<text x="208.5" y="563.2">Prepared By</text>
<text x="268.5" y="563.2">Document Details</text>
<text x="208.5" y="571.2">Modified</text>
<text x="238.5" y="571.2">Grid Reference</text>
<text x="268.5" y="571.2">Drawing No.</text>
<text x="338.5" y="571.2">Historic Drawing No.</text>
<text x="208.5" y="579.2">Created</text>
<text x="238.5" y="579.2">Checked By</text>
<text x="268.5" y="579.2">Revision</text>
<text x="288.5" y="579.2">Notes</text>
</g>
</svg>
